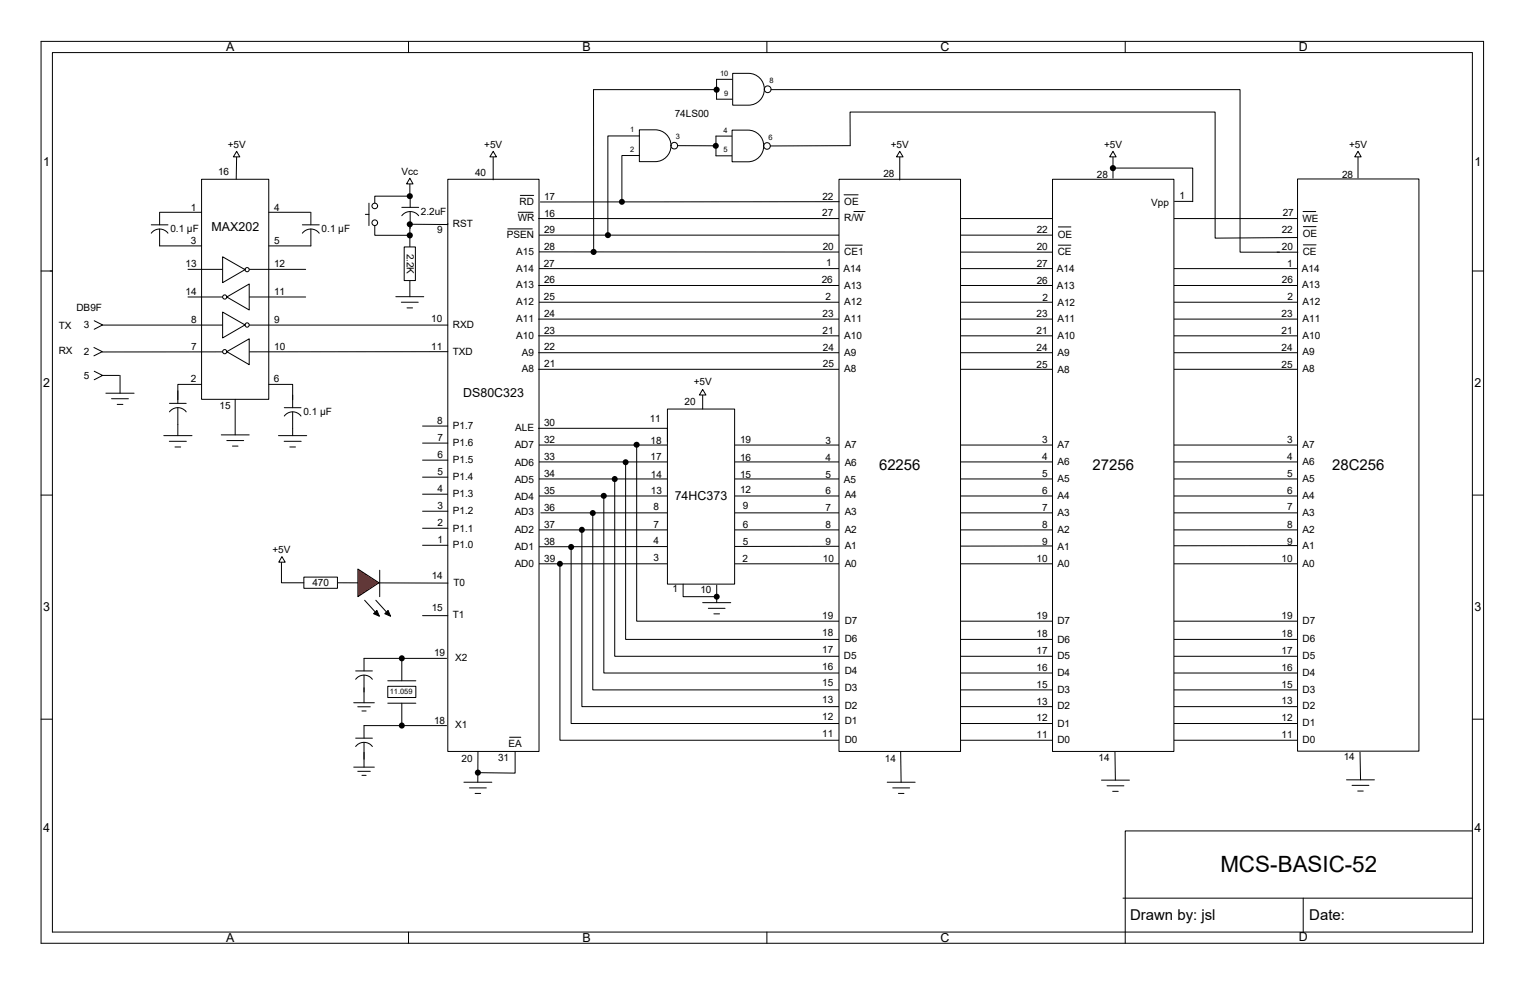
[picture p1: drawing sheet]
<svg xmlns="http://www.w3.org/2000/svg" width="432mm" height="279mm" viewBox="0 0 432 279" stroke-linecap="round" stroke-linejoin="round" font-family="sans-serif">
<g fill="none" stroke="#000" stroke-width=".28">
<path d="M11.6 11.7h409v255.6h-409zM115.8 11.7v3.2M217.4 11.7v3.2M319 11.7v3.2M417.4 14.9h-402.5v249.2h402.5v-249.2M11.6 76.8h3.3M152.7 76.1h215.2M152.7 71.4l158 .1M152.7 66.6h169.5M417.4 76.8h3.2M152.8 85.6h215.1M146.2 130.9h221.7"/>
<path d="M149.4 135.7h218.5M150.2 126.1h217.6M11.6 140.3h3.3M148.2 159.8h219.7M151.7 140.5h216.2M152.5 150.2h215.4M153.3 145.3h214.6M367.8 154.6l-219.3 .3M417.4 140.3h3.2M11.6 203.8h3.3M417.4 203.8h3.2M417.4 235.5h-98.4v28.5"/>
<path d="M318.4 254.5h99M369.5 254.5v9.6M115.8 264.1v3.2M217.4 264.1v3.2M319 264.1v3.2"/>
</g>
<circle cx="322.2" cy="66.6" r=".85" fill="#000"/>
<path d="M127 50.8h25.8v162.1h-25.8z" fill="#fff"/>
<path d="M127 50.8h25.8v162.1h-25.8z" fill="none" stroke="#000" stroke-width=".28"/>
<path d="M109.9 194.5h8v3.2h-8z" fill-rule="evenodd" fill="#fff"/>
<path d="M127 63.4v.2l-10.8-.1M95.7 165.1l31.3 .1M103.4 170.1l2.9 3.3M106.6 170.1l2.9 3.3M106.8 173l.8 1.6-1.7-.7zM110 173l.7 1.6-1.6-.7zM109.9 194.5h8v3.2h-8zM109.9 192.9h8M109.9 199.3h8M113.9 199.3v6.3h12.7M126.6 186.6h-12.7v6.3" fill="none" stroke="#000" stroke-width=".28"/>
<g fill="#000">
<path d="M106.8 173l.8 1.6-1.7-.7zM110 173l.7 1.6-1.6-.7z"/>
<circle cx="116.2" cy="63.6" r=".86"/>
</g>
<path d="M101.5 161.2l5.9 3.9-5.9 4z" fill="#f00"/>
<path d="M101.5 161.2l5.9 3.9-5.9 4zM107.7 161.6v7.5" fill="none" stroke="#000" stroke-width=".28"/>
<path d="M86.1 163.5h9.6v3.2h-9.6z" fill="#fff"/>
<path d="M79.8 158.7v6.4h6.3M86.1 163.5h9.6v3.2h-9.6z" fill="none" stroke="#000" stroke-width=".28"/>
<path d="M79.9 157.7l1 1.6h-1.9z" fill="#fff"/>
<path d="M79.9 157.7l1 1.6h-1.9zM135.5 212.9v8.8M131.5 221.7h7.9M133.1 223.3h4.8M134.7 224.8h1.6" fill="none" stroke="#000" stroke-width=".28"/>
<path d="M189.2 115.9h19.1v49.6h-19.1z" fill="#fff"/>
<g fill="none" stroke="#000" stroke-width=".28">
<path d="M152.7 61.9h215.2M152.7 80.9h215.3M152.7 90.4h215.2M152.7 95.2h215.2M152.7 99.9h215.2M152.7 104.6h215M189.2 115.9h19.1v49.6h-19.1zM152.7 121.4h36.5v3.7M174.3 135.8v50.2h194M177.4 131v50.2h190.9M180.5 126v50h187.8M158.7 159.8v50h209.6"/>
<path d="M161.9 155v50h206.4M165 150.2v50h203.3M168.1 145.4v50.1h200.2M171.2 140.5v50.2h197.1M199.2 170.8h8M200.8 172.4h4.8M202.4 173.9h1.6M203.2 165.8v5"/>
</g>
<g fill="#000">
<circle cx="174.3" cy="135.8" r=".85"/>
<circle cx="177.4" cy="131" r=".85"/>
<circle cx="180.5" cy="126" r=".86"/>
<circle cx="158.8" cy="159.8" r=".85"/>
<circle cx="161.9" cy="155" r=".86"/>
<circle cx="165" cy="150.1" r=".86"/>
<circle cx="168.1" cy="145.4" r=".85"/>
<circle cx="171.2" cy="140.5" r=".86"/>
</g>
<path d="M237.9 50.8h34.4v162.1h-34.4z" fill="#fff"/>
<path d="M237.9 50.8h34.4v162.1h-34.4zM255.1 43.9v7.1M255.4 212.9l.1 8.8M251.5 221.7h8M253.1 223.3h4.8M254.7 224.8h1.6" fill="none" stroke="#000" stroke-width=".28"/>
<path d="M255.1 42.9l.9 1.5h-1.8z" fill="#fff"/>
<path d="M139.8 43.9v7.1M255.1 42.9l.9 1.5h-1.8z" fill="none" stroke="#000" stroke-width=".28"/>
<path d="M139.8 42.9l1 1.5h-1.9z" fill="#fff"/>
<path d="M139.8 42.9l1 1.5h-1.9zM103.2 186.6h10.7M103.2 205.6h10.7M316.1 212.3l.1 8.8M312.3 221.1h7.9M313.9 222.7h4.7M315.5 224.2h1.5" fill="none" stroke="#000" stroke-width=".28"/>
<g fill="#000">
<circle cx="113.9" cy="186.6" r=".85"/>
<circle cx="113.9" cy="205.6" r=".85"/>
</g>
<path d="M298.4 50.8h34.4v162.1h-34.4z" fill="#fff"/>
<path d="M116.2 55.6h-9.9v2.8M298.4 50.8h34.4v162.1h-34.4zM106.3 63.1v3.6h9.9M116.2 64.3v19.8M112.2 84.1h7.9M113.8 85.6h4.8M115.4 87.2h1.6" fill="none" stroke="#000" stroke-width=".28"/>
<g fill="#000">
<circle cx="116.2" cy="55.6" r=".86"/>
<circle cx="116.2" cy="66.7" r=".87"/>
</g>
<circle cx="106.3" cy="58.4" r=".79" fill="#fff"/>
<circle cx="106.3" cy="58.4" r=".79" fill="none" stroke="#000" stroke-width=".28"/>
<circle cx="106.3" cy="63.1" r=".8" fill="#fff"/>
<g fill="none" stroke="#000" stroke-width=".28">
<path d="M104.6 57.6v6.3M315.6 43.9v6.6M103.6 60.7h1"/>
<circle cx="106.3" cy="63.1" r=".8"/>
</g>
<path d="M315.6 42.9l.8 1.5h-1.8z" fill="#fff"/>
<path d="M147.5 55.4h3.8M239.3 55.2h4M242.1 59.9h3.2M315.6 42.9l.8 1.5h-1.8zM315.6 47.6h22.6v9.5M144 64.9h6.9M146.9 60.2h4.2M239.7 69.5h4.8" fill="none" stroke="#000" stroke-width=".28"/>
<circle cx="315.5" cy="47.6" r=".87" fill="#000"/>
<path d="M57.1 50.8h19.1v62.4h-19.1z" fill="#fff"/>
<path d="M57.1 50.8h19.1v62.4h-19.1zM199.2 111.4v4.5M193.7 165.5v3.6h9.5" fill="none" stroke="#000" stroke-width=".28"/>
<circle cx="203.2" cy="169.1" r=".85" fill="#000"/>
<path d="M199.2 110.4l1 1.5h-1.9z" fill="#fff"/>
<path d="M29 92.1h98M199.2 110.4l1 1.5h-1.9z" fill="none" stroke="#000" stroke-width=".28"/>
<path d="M63.1 88.4l6.4 3.7-6.4 3.7z" fill="#fff"/>
<path d="M63.1 88.4l6.4 3.7-6.4 3.7z" fill="none" stroke="#000" stroke-width=".28"/>
<circle cx="70.1" cy="92.1" r=".6" fill="#fff"/>
<g fill="none" stroke="#000" stroke-width=".28">
<path d="M127 99.7h-98"/>
<circle cx="70.1" cy="92.1" r=".6"/>
</g>
<path d="M64.3 99.7l6.4-3.7v7.3z" fill="#fff"/>
<path d="M64.3 99.7l6.4-3.7v7.3z" fill="none" stroke="#000" stroke-width=".28"/>
<circle cx="63.7" cy="99.7" r=".6" fill="#fff"/>
<g fill="none" stroke="#000" stroke-width=".28">
<path d="M53.3 76.3h33.4"/>
<circle cx="63.7" cy="99.7" r=".6"/>
</g>
<path d="M63.1 72.8l6.4 3.6-6.4 3.7z" fill="#fff"/>
<path d="M63.1 72.8l6.4 3.6-6.4 3.7z" fill="none" stroke="#000" stroke-width=".28"/>
<circle cx="70.1" cy="76.4" r=".6" fill="#fff"/>
<g fill="none" stroke="#000" stroke-width=".28">
<path d="M53.3 84.2h33.4"/>
<circle cx="70.1" cy="76.4" r=".6"/>
</g>
<path d="M64.3 84.2l6.4-3.7v7.3z" fill="#fff"/>
<path d="M64.3 84.2l6.4-3.7v7.3z" fill="none" stroke="#000" stroke-width=".28"/>
<circle cx="63.7" cy="84.2" r=".6" fill="#fff"/>
<g fill="none" stroke="#000" stroke-width=".28">
<path d="M67.1 43.9l-.1 6.9"/>
<circle cx="63.7" cy="84.2" r=".6"/>
</g>
<path d="M67.1 42.9l.9 1.5h-1.8z" fill="#fff"/>
<g fill="none" stroke="#000" stroke-width=".28">
<path d="M67.1 42.9l.9 1.5h-1.8zM333 57.1h5.2M45.3 69.7h11.8M45.4 60.2h11.7M76.2 60.2h11.8M76.2 69.7h11.9M300.1 69.5h3.5M300.1 64.3h3.5M26.6 98.5l2.4 1.2-2.4 1.1M26.7 90.9l2.4 1.2-2.4 1.2M26.7 105.2l2.4 1.2-2.4 1.2M29.1 106.4h4.8"/>
<path d="M30 111.4h8M31.6 113h4.8M33.2 114.6h1.6M34 106.4v5M57.1 108.9h-6.7v4.4M66.7 113.2v10M76.2 108.9h6.8v4.4M46.4 123.4h8M48 125.1h4.8M49.6 126.7h1.6M50.4 120.3v3.1M62.7 123.2h8"/>
<path d="M64.3 124.8h4.8M65.9 126.4h1.6M79 123.4h8M80.6 125.1h4.8M82.2 126.7h1.6M83 121.5v1.9M119.8 120.7h7.2M119.8 125.6h7.2M119.8 130.4h7.2M119.8 135.2h7.2M119.8 140h7.1M119.8 144.9h7.2"/>
<path d="M119.8 149.7h7.2M119.8 154.5h7.2M119.8 174.5h7.2M144.5 208.9h3.2M146 212.9v6.2l-10.5-.2M385.6 212.3l.1 8.7M381.8 221h7.9M383.3 222.5h4.8M384.9 224.2h1.6"/>
</g>
<circle cx="135.5" cy="218.9" r=".87" fill="#000"/>
<path d="M367.9 50.7h34.4v162.2h-34.4z" fill="#fff"/>
<path d="M367.9 50.7h34.4v162.2h-34.4zM385 43.9v6.5" fill="none" stroke="#000" stroke-width=".28"/>
<path d="M385 42.9l.9 1.5h-1.8z" fill="#fff"/>
<path d="M369.4 59.9h3.6M385 42.9l.9 1.5h-1.8zM369.5 69.4h3.6M369.5 64.2h3.6" fill="none" stroke="#000" stroke-width=".28"/>
<path d="M181.3 36.8h4.5a4.5 4.5 0 0 1 4.4 4.5 4.5 4.5 0 0 1-4.4 4.5h-4.5z" fill-rule="evenodd" fill="#fff"/>
<path d="M181.3 36.8h4.5a4.5 4.5 0 0 1 4.4 4.5 4.5 4.5 0 0 1-4.4 4.5h-4.5z" fill="none" stroke="#000" stroke-width=".28"/>
<circle cx="191.2" cy="41.3" r=".94" fill="#fff"/>
<g fill="none" stroke="#000" stroke-width=".28">
<path d="M207.6 38.6h-4.6v5.6h4.6M192.1 41.3h10.8"/>
<circle cx="191.2" cy="41.3" r=".94"/>
</g>
<circle cx="202.9" cy="41.3" r=".86" fill="#000"/>
<path d="M207.6 36.9h4.4a4.5 4.5 0 0 1 4.5 4.5 4.5 4.5 0 0 1-4.5 4.4h-4.4z" fill-rule="evenodd" fill="#fff"/>
<path d="M207.6 36.9h4.4a4.5 4.5 0 0 1 4.5 4.5 4.5 4.5 0 0 1-4.5 4.4h-4.4z" fill="none" stroke="#000" stroke-width=".28"/>
<circle cx="217.5" cy="41.4" r=".94" fill="#fff"/>
<g fill="none" stroke="#000" stroke-width=".28">
<path d="M181.3 38.5h-9v28.1M207.7 22.5h-4.5v5.6h4.5"/>
<circle cx="217.5" cy="41.4" r=".94"/>
</g>
<circle cx="172.4" cy="66.6" r=".86" fill="#000"/>
<path d="M207.7 20.8h4.5a4.5 4.5 0 0 1 4.5 4.5 4.5 4.5 0 0 1-4.5 4.5h-4.5z" fill-rule="evenodd" fill="#fff"/>
<path d="M207.7 20.8h4.5a4.5 4.5 0 0 1 4.5 4.5 4.5 4.5 0 0 1-4.5 4.5h-4.5z" fill="none" stroke="#000" stroke-width=".28"/>
<circle cx="217.7" cy="25.3" r=".95" fill="#fff"/>
<g fill="none" stroke="#000" stroke-width=".28">
<path d="M203.2 25.4h-34.9v46M218.6 25.4h133v46.1h11.2M113.9 58.8h4.8M116.3 55.2v3.6M116.3 59.9v4.8M237.9 57.1l-84.7 .1M241 41.1v-9.4h103.5v35.8l23.4-.2M241.1 41.3l-22.7 .1M42.9 66.1a2.97 2.97 0 0 1 4.7 0M42.9 63.7h4.7M45.3 60.2v3.5M45.3 64.9v4.8"/>
<path d="M85.7 66.1a3 3 0 0 1 4.8 0M85.7 63.7h4.8M88.1 60.2v3.5M88.1 64.9v4.8M113.9 61.1a3 3 0 0 1 4.8 0M362.1 71.5h5.9M48 116.7a2.94 2.94 0 0 1 4.8 0M48 114.3h4.8M50.4 110.7v3.6M50.4 115.5v4.8M80.6 117.9a2.94 2.94 0 0 1 4.7 0M80.6 115.5h4.7"/>
<path d="M83 111.9v3.6M83 116.7v4.8M100.3 199.1h5.8M100.8 192.5a2.97 2.97 0 0 1 4.8 0M100.8 190.1h4.8M103.2 186.6v3.5M103.2 191.3v7.8M100.3 217.4h5.8M100.8 211.5a2.97 2.97 0 0 1 4.8 0M100.8 209.2h4.8M101.4 200.3h3.6M101.4 218.6h3.6"/>
<path d="M102.6 201.5h1.2M102.6 219.7h1.2M103.2 205.6v3.6M103.2 210.4v7"/>
<circle cx="217.7" cy="25.3" r=".95"/>
</g>
<g fill="#000">
<circle cx="203.2" cy="25.4" r=".86"/>
<circle cx="168.3" cy="71.4" r=".86"/>
</g>
<path d="M114.6 70h3.2v9.5h-3.2z" fill-rule="evenodd" fill="#fff"/>
<path d="M116.2 51.6v4M114.6 70h3.2v9.5h-3.2z" fill="none" stroke="#000" stroke-width=".28"/>
<path d="M116.2 50.5l.9 1.6h-1.8z" fill="#fff"/>
<path d="M116.2 50.5l.9 1.6h-1.8zM181.3 44.1h-5v13.1" fill="none" stroke="#000" stroke-width=".28"/>
<circle cx="176.3" cy="57.2" r=".85" fill="#000"/>
<text font-size="6.3" x="346" y="247">MCS-BASIC-52</text>
<g font-size="4.2">
<text x="249.2" y="133.2">62256</text>
<text x="309.8" y="133.2">27256</text>
<text x="377.7" y="133.1">28C256</text>
<text x="320.4" y="260.6">Drawn by: jsl</text>
<text x="371.2" y="260.6">Date:</text>
</g>
<g font-size="3.5">
<text x="64.1" y="14.4">A</text>
<text x="165.2" y="14.4">B</text>
<text x="266.7" y="14.4">C</text>
<text x="368.3" y="14.4">D</text>
<text x="12.3" y="46.9">1</text>
<text x="418.1" y="46.9">1</text>
<text x="60" y="65.4">MAX202</text>
<text x="12.3" y="109.6">2</text>
<text x="131.3" y="112.5">DS80C323</text>
<text x="418.1" y="109.6">2</text>
<text x="191.3" y="141.8">74HC373</text>
<text x="12.3" y="173.1">3</text>
<text x="418.1" y="173.1">3</text>
<text x="12.3" y="235.9">4</text>
<text x="418.1" y="235.8">4</text>
<text x="64.1" y="266.8">A</text>
<text x="165.2" y="266.8">B</text>
<text x="266.7" y="266.8">C</text>
<text x="368.3" y="266.8">D</text>
</g>
<g font-size="2.8">
<text x="191.3" y="33.2">74LS00</text>
<text x="64.6" y="42">+5V</text>
<text x="137.3" y="42">+5V</text>
<text x="252.6" y="42">+5V</text>
<text x="313" y="42">+5V</text>
<text x="382.5" y="42">+5V</text>
<text x="61.8" y="49.7">16</text>
<text x="113.8" y="49.5">Vcc</text>
<text x="134.7" y="49.7">40</text>
<text x="250.4" y="50.3">28</text>
<text x="311" y="50.5">28</text>
<text x="380.5" y="50.3">28</text>
<text x="54.1" y="59.7">1</text>
<text x="77.7" y="59.7">4</text>
<text x="147.3" y="58">RD</text>
<text x="154.3" y="56.6">17</text>
<text x="233.2" y="56.6">22</text>
<text x="239.4" y="58">OE</text>
<text x="326.4" y="58.3">Vpp</text>
<text x="334.4" y="56.5">1</text>
<text x="48.3" y="65.8">0.1 µF</text>
<text x="91.2" y="65.8">0.1 µF</text>
<text x="119.3" y="60.8">2.2uF</text>
<text x="128.4" y="64.4">RST</text>
<text x="146.8" y="62.7">WR</text>
<text x="154.3" y="61.4">16</text>
<text x="233.1" y="61.3">27</text>
<text x="239.4" y="62.7">R/W</text>
<text x="363.7" y="61.3">27</text>
<text x="369.3" y="63">WE</text>
<text x="54.1" y="69.1">3</text>
<text x="77.7" y="69.1">5</text>
<text x="115.4" y="71.8" transform="rotate(90 115.4 71.8)">2.2K</text>
<text x="123.9" y="66.1">9</text>
<text x="143.7" y="67.6">PSEN</text>
<text x="154.3" y="66.1">29</text>
<text x="154.3" y="70.8">28</text>
<text x="233.3" y="70.9">20</text>
<text x="293.9" y="70.9">20</text>
<text x="293.9" y="66.1">22</text>
<text x="299.9" y="67.4">OE</text>
<text x="363.4" y="66">22</text>
<text x="363.4" y="70.8">20</text>
<text x="369.4" y="67.3">OE</text>
<text x="52.6" y="75.7">13</text>
<text x="77.7" y="75.7">12</text>
<text x="146.3" y="77">A14</text>
<text x="146.4" y="72.2">A15</text>
<text x="154.2" y="75.5">27</text>
<text x="234.2" y="75.5">1</text>
<text x="239.2" y="77.1">A14</text>
<text x="239.4" y="72.3">CE1</text>
<text x="293.9" y="75.7">27</text>
<text x="299.6" y="77.1">A14</text>
<text x="299.9" y="72.3">CE</text>
<text x="365" y="75.6">1</text>
<text x="369.1" y="77">A14</text>
<text x="369.4" y="72.2">CE</text>
<text x="52.6" y="83.6">14</text>
<text x="77.7" y="83.6">11</text>
<text x="146.4" y="81.7">A13</text>
<text x="154.3" y="80.3">26</text>
<text x="233" y="80.3">26</text>
<text x="239.3" y="81.8">A13</text>
<text x="293.9" y="80.4">26</text>
<text x="299.7" y="81.8">A13</text>
<text x="363.4" y="80.3">26</text>
<text x="369.2" y="81.7">A13</text>
<text x="21.7" y="88.1">DB9F</text>
<text x="146.4" y="86.5">A12</text>
<text x="154.2" y="85">25</text>
<text x="154.3" y="89.8">24</text>
<text x="233.2" y="89.8">23</text>
<text x="234" y="85">2</text>
<text x="239.4" y="86.5">A12</text>
<text x="293.9" y="89.9">23</text>
<text x="295.5" y="85.2">2</text>
<text x="299.8" y="86.6">A12</text>
<text x="363.3" y="89.8">23</text>
<text x="365" y="85.1">2</text>
<text x="369.3" y="86.5">A12</text>
<text x="16.6" y="93.3">TX</text>
<text x="23.7" y="93">3</text>
<text x="54.2" y="91.4">8</text>
<text x="77.7" y="91.4">9</text>
<text x="122.3" y="91.3">10</text>
<text x="128.4" y="92.9">RXD</text>
<text x="146.4" y="91.3">A11</text>
<text x="154.3" y="94.6">23</text>
<text x="233.2" y="94.6">21</text>
<text x="239.4" y="91.3">A11</text>
<text x="293.9" y="94.7">21</text>
<text x="299.8" y="91.3">A11</text>
<text x="363.3" y="94.6">21</text>
<text x="369.3" y="91.2">A11</text>
<text x="369.3" y="95.9">A10</text>
<text x="16.6" y="100.3">RX</text>
<text x="23.7" y="100.5">2</text>
<text x="54.2" y="99.1">7</text>
<text x="77.7" y="99.1">10</text>
<text x="122.3" y="99.2">11</text>
<text x="128.4" y="100.5">TXD</text>
<text x="146.4" y="96">A10</text>
<text x="148" y="100.8">A9</text>
<text x="154.3" y="99.3">22</text>
<text x="233.3" y="99.4">24</text>
<text x="239.4" y="96">A10</text>
<text x="239.4" y="100.8">A9</text>
<text x="293.9" y="99.4">24</text>
<text x="299.8" y="96.1">A10</text>
<text x="299.8" y="100.8">A9</text>
<text x="363.3" y="99.4">24</text>
<text x="369.3" y="100.7">A9</text>
<text x="23.7" y="107.4">5</text>
<text x="148" y="105.5">A8</text>
<text x="154.3" y="104.1">21</text>
<text x="233.3" y="104.1">25</text>
<text x="239.4" y="105.5">A8</text>
<text x="293.9" y="104.2">25</text>
<text x="299.8" y="105.6">A8</text>
<text x="363.3" y="104.1">25</text>
<text x="369.3" y="105.5">A8</text>
<text x="54.1" y="108.3">2</text>
<text x="77.6" y="108.3">6</text>
<text x="196.7" y="109.2">+5V</text>
<text x="62.3" y="115.9">15</text>
<text x="86" y="117.6">0.1 µF</text>
<text x="184.2" y="119.7">11</text>
<text x="194.1" y="114.7">20</text>
<text x="124" y="120.2">8</text>
<text x="124" y="125">7</text>
<text x="128.4" y="121.7">P1.7</text>
<text x="146.1" y="122.2">ALE</text>
<text x="154.3" y="125.6">32</text>
<text x="154.3" y="120.8">30</text>
<text x="184.4" y="125.7">18</text>
<text x="209.8" y="125.6">19</text>
<text x="234.1" y="125.9">3</text>
<text x="295.4" y="125.6">3</text>
<text x="364.9" y="125.5">3</text>
<text x="124" y="129.8">6</text>
<text x="128.4" y="126.5">P1.6</text>
<text x="128.4" y="131.3">P1.5</text>
<text x="145.9" y="126.9">AD7</text>
<text x="154.3" y="130.3">33</text>
<text x="184.4" y="130.5">17</text>
<text x="209.8" y="130.5">16</text>
<text x="234.1" y="130.6">4</text>
<text x="239.5" y="126.9">A7</text>
<text x="295.4" y="130.4">4</text>
<text x="299.8" y="127">A7</text>
<text x="299.8" y="131.9">A6</text>
<text x="364.9" y="130.3">4</text>
<text x="369.3" y="126.9">A7</text>
<text x="369.3" y="131.7">A6</text>
<text x="124" y="134.7">5</text>
<text x="128.4" y="136.1">P1.4</text>
<text x="145.9" y="132">AD6</text>
<text x="145.9" y="136.8">AD5</text>
<text x="154.3" y="135.2">34</text>
<text x="184.5" y="135.4">14</text>
<text x="209.8" y="135.4">15</text>
<text x="234.1" y="135.4">5</text>
<text x="239.3" y="136.8">A5</text>
<text x="239.5" y="132">A6</text>
<text x="295.4" y="135.2">5</text>
<text x="299.8" y="136.6">A5</text>
<text x="364.9" y="135.1">5</text>
<text x="369.3" y="136.5">A5</text>
<text x="124" y="139.4">4</text>
<text x="128.4" y="140.9">P1.3</text>
<text x="145.9" y="141.6">AD4</text>
<text x="154.3" y="140">35</text>
<text x="184.5" y="140">13</text>
<text x="209.8" y="139.8">12</text>
<text x="234.1" y="140.1">6</text>
<text x="239.5" y="141.2">A4</text>
<text x="295.4" y="140">6</text>
<text x="299.8" y="141.4">A4</text>
<text x="364.9" y="139.9">6</text>
<text x="369.3" y="141.3">A4</text>
<text x="124" y="144.3">3</text>
<text x="124" y="149.1">2</text>
<text x="128.4" y="145.8">P1.2</text>
<text x="145.9" y="146">AD3</text>
<text x="154.3" y="144.7">36</text>
<text x="154.3" y="149.6">37</text>
<text x="185.3" y="144.5">8</text>
<text x="185.3" y="149.5">7</text>
<text x="210.7" y="144.4">9</text>
<text x="210.7" y="149.6">6</text>
<text x="234.1" y="149.6">8</text>
<text x="234.1" y="144.9">7</text>
<text x="239.5" y="146">A3</text>
<text x="295.4" y="149.6">8</text>
<text x="295.4" y="144.7">7</text>
<text x="299.8" y="146.3">A3</text>
<text x="364.9" y="149.5">8</text>
<text x="364.9" y="144.7">7</text>
<text x="369.3" y="146.1">A3</text>
<text x="124" y="153.9">1</text>
<text x="128.4" y="155.4">P1.0</text>
<text x="128.4" y="150.6">P1.1</text>
<text x="145.9" y="151.1">AD2</text>
<text x="145.9" y="155.9">AD1</text>
<text x="154.3" y="154.3">38</text>
<text x="185.3" y="154.1">4</text>
<text x="210.7" y="154.4">5</text>
<text x="234.1" y="154.4">9</text>
<text x="239.5" y="151.1">A2</text>
<text x="239.5" y="155.5">A1</text>
<text x="295.4" y="154.4">9</text>
<text x="299.8" y="151">A2</text>
<text x="299.8" y="155.8">A1</text>
<text x="364.9" y="154.3">9</text>
<text x="369.3" y="150.9">A2</text>
<text x="369.3" y="155.7">A1</text>
<text x="77.3" y="156.8">+5V</text>
<text x="145.9" y="160.6">AD0</text>
<text x="154.3" y="159.2">39</text>
<text x="185.3" y="159">3</text>
<text x="210.5" y="159.1">2</text>
<text x="233.3" y="159.2">10</text>
<text x="239.5" y="160.6">A0</text>
<text x="293.9" y="159.3">10</text>
<text x="299.8" y="160.6">A0</text>
<text x="363.3" y="159.1">10</text>
<text x="369.3" y="160.5">A0</text>
<text x="88.6" y="166">470</text>
<text x="122.4" y="164">14</text>
<text x="128.6" y="166">T0</text>
<text x="190.6" y="167.8">1</text>
<text x="198.6" y="168">10</text>
<text x="122.4" y="173.2">15</text>
<text x="128.4" y="175.3">T1</text>
<text x="233.1" y="175.5">19</text>
<text x="239.5" y="176.7">D7</text>
<text x="293.9" y="175.5">19</text>
<text x="299.8" y="176.8">D7</text>
<text x="363.3" y="175.4">19</text>
<text x="369.3" y="176.7">D7</text>
<text x="233.1" y="185">17</text>
<text x="233.1" y="180.2">18</text>
<text x="239.5" y="181.9">D6</text>
<text x="293.9" y="185.4">17</text>
<text x="293.9" y="180.6">18</text>
<text x="299.8" y="182.1">D6</text>
<text x="363.3" y="185.3">17</text>
<text x="363.3" y="180.5">18</text>
<text x="369.3" y="182">D6</text>
<text x="123.1" y="186">19</text>
<text x="129" y="187.3">X2</text>
<text x="233.1" y="189.7">16</text>
<text x="239.3" y="186.6">D5</text>
<text x="239.5" y="191">D4</text>
<text x="293.9" y="190.2">16</text>
<text x="299.8" y="186.8">D5</text>
<text x="299.8" y="191.6">D4</text>
<text x="363.3" y="190">16</text>
<text x="369.3" y="191.5">D4</text>
<text x="369.3" y="186.7">D5</text>
<text x="233.1" y="194.5">15</text>
<text x="239.5" y="195.8">D3</text>
<text x="293.9" y="194.9">15</text>
<text x="299.8" y="196.3">D3</text>
<text x="363.3" y="194.8">15</text>
<text x="369.3" y="196.3">D3</text>
<text x="233.1" y="199.3">13</text>
<text x="239.5" y="200.9">D2</text>
<text x="293.9" y="199.7">13</text>
<text x="299.8" y="201">D2</text>
<text x="363.3" y="199.6">13</text>
<text x="369.3" y="200.9">D2</text>
<text x="123.1" y="205.1">18</text>
<text x="129" y="206.4">X1</text>
<text x="233.1" y="208.8">11</text>
<text x="233.1" y="204">12</text>
<text x="239.5" y="205.3">D1</text>
<text x="293.9" y="209.2">11</text>
<text x="293.9" y="204.4">12</text>
<text x="299.8" y="205.9">D1</text>
<text x="363.3" y="209.1">11</text>
<text x="363.3" y="204.3">12</text>
<text x="369.3" y="205.8">D1</text>
<text x="130.9" y="215.8">20</text>
<text x="141.2" y="215.7">31</text>
<text x="144.2" y="211.6">EA</text>
<text x="239.5" y="210.4">D0</text>
<text x="250.9" y="215.8">14</text>
<text x="299.8" y="210.7">D0</text>
<text x="311.5" y="215.6">14</text>
<text x="369.3" y="210.5">D0</text>
<text x="381" y="215.4">14</text>
</g>
<g font-size="2.1">
<text x="204.2" y="21.5">10</text>
<text x="218.1" y="23.5">8</text>
<text x="205.3" y="27.1">9</text>
<text x="178.7" y="37.4">1</text>
<text x="191.6" y="39.5">3</text>
<text x="205.1" y="37.6">4</text>
<text x="217.9" y="39.5">6</text>
<text x="178.7" y="43.2">2</text>
<text x="205.1" y="43.2">5</text>
<text x="110.5" y="196.7">11.059</text>
</g>
</svg>
